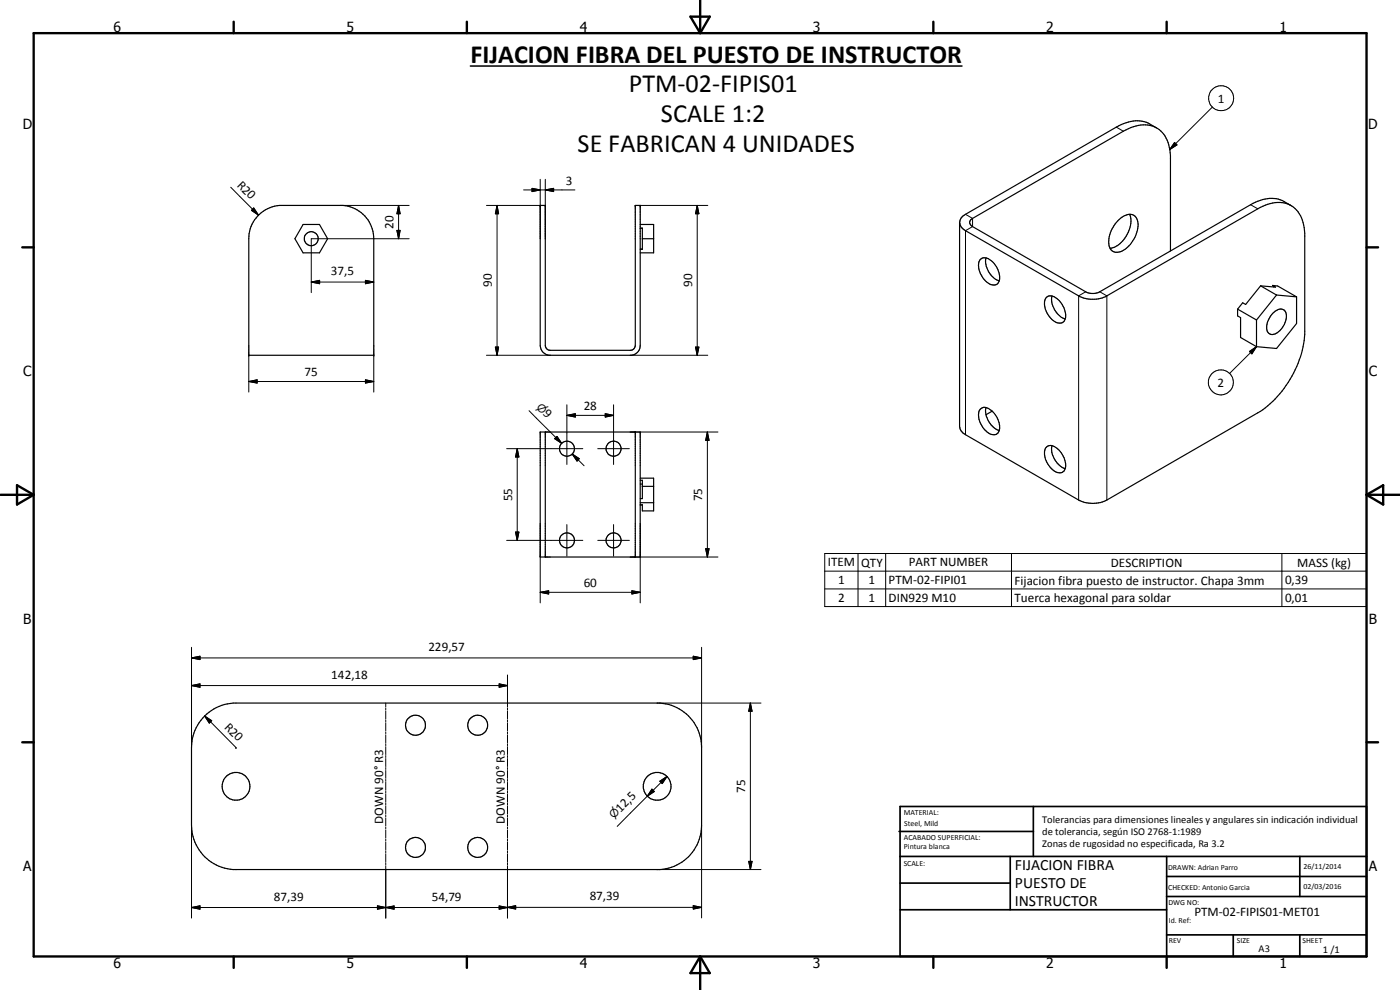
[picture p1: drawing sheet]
<svg xmlns="http://www.w3.org/2000/svg" width="420mm" height="297mm" viewBox="0 0 420 297" stroke-linecap="round" stroke-linejoin="round" font-family="sans-serif">
<g fill="none" stroke="#000" stroke-width=".35">
<path d="M347.1 38.4a10 10 0 0 0-3.8-1.9 11.4 11.4 0 0 0-8.3 1.6l-45.2 26.2a2.95 2.95 0 0 0-1.8 2.4M77.3 64.8a10.2 10.2 0 0 1 6.6-3.2h19a10.1 10.1 0 0 1 9.3 10v35h-37.5v-35a9.8 9.8 0 0 1 2.6-6.8zM91 67.4h4.9l2.4 4.2-2.4 4.3h-4.9l-2.5-4.3zM162.1 61.6h1.5v42a1.52 1.52 0 0 0 1.5 1.5h24l.6-.1 .7-.6 .3-.8v-42h1.4v42a2.93 2.93 0 0 1-2.5 3h-24.9a3 3 0 0 1-2.6-3zM192.1 68.5h.7v6.3h-.7M192.1 68.5h.7M192.1 74.7h.7M192.1 67.4h4.1v8.5h-4.1M192.8 71.6h3.4M288 66.7a3.1 3.1 0 0 0 1.8 2.5l33.9 19.6a9.2 9.2 0 0 0 8.5 0l45.3-26.1a9.7 9.7 0 0 1 10.2-.9 9.5 9.5 0 0 1 3.9 8.2v30.3a31.3 31.3 0 0 1-14.1 23.6l-45.3 26.1a9.3 9.3 0 0 1-8.5 0l-33.9-19.6-.8-.5-.9-1.2zM294.2 77.9a2.27 2.27 0 0 1 3.2 .2 6.4 6.4 0 0 1 2.4 6.3 2.11 2.11 0 0 1-3.5 .4 6.1 6.1 0 0 1-2.3-6.7zM295.9 77.4a6.3 6.3 0 0 0 4 6.8"/>
<path d="M335.4 66.3a4.3 4.3 0 0 1 4.9-1.7 3.8 3.8 0 0 1 1.1 4.4 8.2 8.2 0 0 1-6 6.7 2.75 2.75 0 0 1-2.6-3.6 9.4 9.4 0 0 1 2.6-5.8zM339 64.3a8.7 8.7 0 0 1-4.2 9.7l-1.6 .5M387.4 61.7a9.1 9.1 0 0 0-9.1-1.6l-3 1.3-45.2 26.1a4.5 4.5 0 0 1-4.3 0l-33.9-19.5a1.29 1.29 0 0 1-.9-1.2 1.29 1.29 0 0 1 .9-1.3l45.2-26.1a9.9 9.9 0 0 1 10.3-.8 9.3 9.3 0 0 1 3.9 8.1v28.6M314 89.3a2.4 2.4 0 0 1 3.5 .6 6.1 6.1 0 0 1 2 6.3 2.41 2.41 0 0 1-3.8-.3 6.1 6.1 0 0 1-1.9-6.3zM315.7 88.8a6.4 6.4 0 0 0 4 6.9M371.4 92.8v2l.9 .5v6l4.8 2.7M371.4 92.8l5.7 3.2M377.1 96v8M378.3 85.8l-4.5 5.6-.9-.6-1.5 2M378.3 85.8l4.8 2.7M381.9 85.6l.9 .5-4.5-.3M381.9 85.6l.4 .5"/>
<path d="M381.9 85.6l1.5 .2 5.7 3.3M382 94a2.69 2.69 0 0 1 3.5-.9 4.9 4.9 0 0 1-1.4 6.1 2.36 2.36 0 0 1-3.7 .4 5.4 5.4 0 0 1 1.6-5.6zM383.1 88.5l6 .6M383.1 88.5l-6 7.5M389.1 89.1v8l-6 7.5-6-.6M162.1 129.6h30v37.5h-30zM163.6 129.6v37.5M190.7 129.6v37.5M295.9 122.3a6.3 6.3 0 0 0 4 6.9M295.9 122.3a1.98 1.98 0 0 0-2.2 2.7 6.1 6.1 0 0 0 4.4 5.4 1.96 1.96 0 0 0 1.9-2.6 7.3 7.3 0 0 0-2.2-4.4M295.9 122.3l1.9 1.1M297.8 123.4l-1.9 1"/>
<path d="M314 134.2a2.32 2.32 0 0 1 3.5 .6 6 6 0 0 1 2 6.3 2.34 2.34 0 0 1-3.8-.3 5.9 5.9 0 0 1-1.9-6.3zM315.7 133.7a6.4 6.4 0 0 0 4 6.9M192.1 144.1h.7v5.5h-.7M192.1 143.5h4.1v9.8h-3.4v-1.8h-.7M192.1 145.2h.7M192.1 150.8h4.1M192.8 145.9h3.4M61.4 214.8a13.2 13.2 0 0 1 8.6-3.9h128.1a13.3 13.3 0 0 1 12.5 13.4v23.3a13.4 13.4 0 0 1-12.5 13.3h-128.1a13.3 13.3 0 0 1-12.5-13.3v-23.3a13.2 13.2 0 0 1 3.9-9.5z"/>
<circle cx="93.4" cy="71.6" r="2.1"/>
<circle cx="170.1" cy="134.6" r="2.25"/>
<circle cx="184.2" cy="134.6" r="2.25"/>
<circle cx="170.2" cy="162.1" r="2.26"/>
<circle cx="184.2" cy="162.1" r="2.26"/>
<circle cx="124.7" cy="217.6" r="3"/>
<circle cx="143.3" cy="217.6" r="3"/>
<circle cx="70.8" cy="235.9" r="4.2"/>
<circle cx="197.2" cy="235.9" r="4.2"/>
<circle cx="124.7" cy="254.3" r="2.99"/>
<circle cx="143.4" cy="254.2" r="3"/>
</g>
<g fill="none" stroke="#000" stroke-width=".3">
<path d="M335 38.1l2.1 1.3M363.8 32.1l-12.7 12.8M69.2 56.2l8.4 8.4M157.1 57h15.4M159.7 56.5l2.4 .5-2.4 .5zM162.1 53.8v17.8M163.6 57l2.5-.5v1zM163.6 53.8v17.8M352.5 42.8l.7 .7-2.1 1.4zM76.1 62.4l1.5 2.2-2.1-1.5zM102.1 61.6h20.7M119.1 69.1h1l-.5 2.5z"/>
<path d="M119.6 61.6l.5 2.5h-1zM119.6 61.6v10M122.8 71.6h-29.4v16.2M146 61.6h16.1M149.2 61.6l.4 2.5h-.9zM149.2 61.6v45M192.1 61.6h20.3M209.2 61.6l.6 2.5h-1.1zM209.2 61.6v45M289.8 64.3l2.1 1.2v2.5l-2.1 1.2v61.2M375.3 61.4l2.2 1.3M93.4 84.6l2.5-.5v1z"/>
<path d="M93.4 84.6h18.8M109.7 84.1l2.5 .5-2.5 .5zM325.8 87.5l-2.1 1.3v61.2M330.1 87.5l2.1 1.3v61.2M74.7 114.5l2.5-.5v.9zM74.7 114.5h37.5M74.7 106.6v11M109.7 114l2.5 .5-2.5 .4zM112.2 106.6v11M146 106.6h19.1M148.7 104.1h.9l-.4 2.5zM189.1 106.6h23.3"/>
<path d="M208.7 104.1h1.1l-.6 2.5zM375 105.5l2.1-1.5-1.4 2.2zM377.1 104l-8.1 8.1M152 134.6h22.9M155.2 134.6l.5 2.5h-1zM155.2 134.6v27.5M158.8 123.2l9.8 9.8M166.4 131.6l.8-.7 1.4 2.1zM166.8 131.3l1.8 1.7M170.1 124.6l2.6-.5v1zM170.1 124.6h14M170.1 121.5v17.9"/>
<path d="M171.7 136.2l2.2 1.4-.7 .7zM171.7 136.2l3.6 3.5M179.4 134.6h9.5M181.6 124.1l2.5 .5-2.5 .5zM184.1 121.5v17.9M189.1 129.6h26.4M212.3 129.6l.5 2.5h-1zM212.3 129.6v37.5M154.7 159.6h1l-.5 2.5zM162.1 157.1v23.8M170.1 157.4v9.5M184.1 157.4v9.5"/>
<path d="M192.1 157.1v23.8M152 162.1h22.9M162.1 177.7l2.6-.5v1zM162.1 177.7h30M179.4 162.1h9.5M189.1 167.1h26.4M189.6 177.2l2.5 .5-2.5 .5zM211.8 164.6h1l-.5 2.5zM247.5 166.1h162.6v15.9h-162.6zM247.5 171.4h162.6M247.5 176.7h162.6M257.5 166.1v15.9"/>
<path d="M265.8 166.1v15.9M303.6 166.1v15.9M384.7 166.1v15.9M57.5 197.4l2.5-.5v1zM57.5 194.2v30.1M57.5 197.4h153.1M208.1 196.9l2.5 .5-2.5 .5zM210.6 194.2v30.1M57.5 205.7l2.5-.5v1zM57.5 205.7h94.8M61.4 214.8l2.1 1.4-.7 .8zM61.4 214.8l9.4 9.5"/>
<path d="M115.8 210.9v1.2M115.8 212.4v.6M115.8 213.3v2.4M115.8 216v.6M115.8 216.9v2.3M115.8 219.6v.5M149.8 205.2l2.5 .5-2.5 .5zM152.3 202.5v9.6M152.3 212.4v.6M152.3 213.3v2.4M152.3 216v.6M152.3 216.9v2.3"/>
<path d="M152.3 219.6v.5M197.2 210.9h31.2M225.2 210.9l.5 2.5h-1zM225.2 210.9v50M70.8 224.3h.1M115.8 220.5v2.3M115.8 223.1v.6M115.8 224v2.4M115.8 226.7v.6M115.8 227.6v2.4M115.8 230.3v.6M115.8 231.2v2.4"/>
<path d="M115.8 233.8v.6M115.8 234.7v2.4M115.8 237.4v.6M115.8 238.3v2.4M152.3 220.5v2.3M152.3 223.1v.6M152.3 224v2.4M152.3 226.7v.6M152.3 227.6v2.4M152.3 230.3v.6M152.3 231.2v2.4M152.3 233.8v.6"/>
<path d="M152.3 234.7v2.4M152.3 237.4v.6M152.3 238.3v2.4M195.7 236.8l.7 .7-2.1 1.4zM198 234.4l2.2-1.4-1.5 2.1zM200.2 233l-15 14.9M57.5 247.6v27.9M115.8 241v.6M115.8 241.9v2.4M115.8 244.6v.6M115.8 245.4v2.4M115.8 248.2v.5"/>
<path d="M115.8 249v2.4M115.8 251.7v.6M115.8 252.6v2.4M115.8 255.3v.6M115.8 256.2v2.4M115.8 258.8v.7M115.8 259.8v15.7M152.3 241v.6M152.3 241.9v2.4M152.3 244.6v.6M152.3 245.4v2.4M152.3 248.2v.5"/>
<path d="M152.3 249v2.4M152.3 251.7v.6M152.3 252.6v2.4M152.3 255.3v.6M152.3 256.2v2.4M152.3 258.8v.7M152.3 259.8v15.7M210.6 247.6v27.8M224.7 258.4h1l-.5 2.5zM57.5 272.3l2.5-.5v1zM113.3 271.8l2.5 .5-2.5 .5zM113.3 271.8l5 1v-1l-5 1z"/>
<path d="M115.8 272.3l2.5-.5v1zM149.8 271.8l2.5 .5-2.5 .5zM152.3 272.2l2.5-.5v1.1zM197.2 260.9h31.2M208.1 271.7l2.5 .5-2.5 .6zM210.6 272.2l-153.1 .1"/>
<circle cx="366.5" cy="29.5" r="3.7"/>
<circle cx="366.4" cy="114.7" r="3.7"/>
</g>
<g fill="#000">
<circle cx="162.1" cy="61.6" r=".18"/>
<circle cx="163.6" cy="61.6" r=".18"/>
<circle cx="190.7" cy="61.6" r=".18"/>
<circle cx="192.1" cy="61.6" r=".18"/>
<circle cx="74.7" cy="106.6" r=".18"/>
<circle cx="112.2" cy="106.6" r=".18"/>
</g>
<path d="M141.2 19.8h147.5" fill="none" stroke="#000" stroke-width=".46"/>
<g fill="none" stroke="#000" stroke-width=".71">
<path d="M10.1 9.9h400v277.1h-400zM70.1 6.5v3.4M140.1 6.5v3.4M207.2 5h5.8l-2.9 4.9zM210.1 0v9.9M280.1 6.5v3.4M350.1 6.5v3.4M6.7 74.2h3.4M410.1 74.2h3.5M.1 148.5h10M5.1 145.6l5 2.9-5 2.9zM410.1 148.5h10"/>
<path d="M410.1 148.5l5-2.9v5.8zM6.7 222.7h3.4M410.1 222.7h3.5M70.1 287v3.4M140.1 287v3.4M210.1 287v10M210.1 287l2.9 5h-5.8zM280.1 287v3.4M350.1 287v3.4"/>
</g>
<g fill="none" stroke="#000" stroke-width=".51">
<path d="M269.8 249.5h40.3M270.1 242h140v45h-140zM270.1 257h140M303.2 257v16M310.1 242v15M350.1 257v30M390.1 257v12M270.1 265h33.1M270.1 273h80M350.1 269h60M350.1 263h60M350.1 280.5h60"/>
<path d="M370.1 280.5v6.5M390.1 280.5v6.5"/>
</g>
<g fill="#000">
<path d="M159.7 56.5l2.4 .5-2.4 .5zM163.6 57l2.5-.5v1zM352.5 42.8l.7 .7-2.1 1.4zM76.1 62.4l1.5 2.2-2.1-1.5zM119.1 69.1h1l-.5 2.5zM119.6 61.6l.5 2.5h-1zM149.2 61.6l.4 2.5h-.9zM209.2 61.6l.6 2.5h-1.1zM93.4 84.6l2.5-.5v1zM109.7 84.1l2.5 .5-2.5 .5zM74.7 114.5l2.5-.5v.9zM109.7 114l2.5 .5-2.5 .4z"/>
<path d="M148.7 104.1h.9l-.4 2.5zM208.7 104.1h1.1l-.6 2.5zM375 105.5l2.1-1.5-1.4 2.2zM155.2 134.6l.5 2.5h-1zM166.4 131.6l.8-.7 1.4 2.1zM170.1 124.6l2.6-.5v1zM171.7 136.2l2.2 1.4-.7 .7zM181.6 124.1l2.5 .5-2.5 .5zM212.3 129.6l.5 2.5h-1zM154.7 159.6h1l-.5 2.5zM162.1 177.7l2.6-.5v1zM189.6 177.2l2.5 .5-2.5 .5z"/>
<path d="M211.8 164.6h1l-.5 2.5zM57.5 197.4l2.5-.5v1zM208.1 196.9l2.5 .5-2.5 .5zM57.5 205.7l2.5-.5v1zM61.4 214.8l2.1 1.4-.7 .8zM149.8 205.2l2.5 .5-2.5 .5zM225.2 210.9l.5 2.5h-1zM195.7 236.8l.7 .7-2.1 1.4zM198 234.4l2.2-1.4-1.5 2.1zM224.7 258.4h1l-.5 2.5zM57.5 272.3l2.5-.5v1zM113.3 271.8l2.5 .5-2.5 .5z"/>
<path d="M115.8 272.3l2.5-.5v1zM149.8 271.8l2.5 .5-2.5 .5zM152.3 272.2l2.5-.5v1.1zM208.1 271.7l2.5 .5-2.5 .6z"/>
</g>
<g font-size="7.9">
<text x="141.2" y="18.8">FIJACION FIBRA DEL PUESTO DE INSTRUCTOR</text>
<text x="188.7" y="27.7">PTM-02-FIPIS01</text>
<text x="198.4" y="36.7">SCALE 1:2</text>
<text x="173.3" y="45.7">SE FABRICAN 4 UNIDADES</text>
</g>
<g font-size="4.7">
<text x="304.6" y="261.1">FIJACION FIBRA</text>
<text x="304.6" y="266.5">PUESTO DE</text>
<text x="304.6" y="271.9">INSTRUCTOR</text>
</g>
<g font-size="4.2">
<text x="34" y="9.6">6</text>
<text x="104" y="9.6">5</text>
<text x="174" y="9.6">4</text>
<text x="244" y="9.6">3</text>
<text x="314" y="9.6">2</text>
<text x="384" y="9.6">1</text>
<text x="6.8" y="38.7">D</text>
<text x="410.6" y="38.7">D</text>
<text x="7" y="112.9">C</text>
<text x="410.8" y="112.9">C</text>
<text x="7" y="187.1">B</text>
<text x="410.8" y="187.1">B</text>
<text x="7" y="261.4">A</text>
<text x="410.8" y="261.4">A</text>
<text x="34" y="290.4">6</text>
<text x="104" y="290.4">5</text>
<text x="174" y="290.4">4</text>
<text x="244" y="290.4">3</text>
<text x="314" y="290.4">2</text>
<text x="384" y="290.4">1</text>
</g>
<g font-size="3.9">
<text x="365.5" y="30.8">1</text>
<text x="70.9" y="55.7" transform="rotate(45 70.9 55.7)">R20</text>
<text x="169.8" y="55.5">3</text>
<text x="118.1" y="68.6" transform="rotate(-90 118.1 68.6)">20</text>
<text x="99.3" y="82.6">37,5</text>
<text x="147.6" y="86.1" transform="rotate(-90 147.6 86.1)">90</text>
<text x="207.7" y="86.1" transform="rotate(-90 207.7 86.1)">90</text>
<text x="91.4" y="112.9">75</text>
<text x="365.4" y="116">2</text>
<text x="162.8" y="124.2" transform="rotate(45 162.8 124.2)">9</text>
<text x="175.2" y="123.1">28</text>
<text x="153.7" y="150.4" transform="rotate(-90 153.7 150.4)">55</text>
<text x="210.7" y="150.4" transform="rotate(-90 210.7 150.4)">75</text>
<text x="248.4" y="170">ITEM</text>
<text x="258.4" y="170">QTY</text>
<text x="272.7" y="170">PART NUMBER</text>
<text x="333.4" y="170">DESCRIPTION</text>
<text x="389.3" y="170.1">MASS (kg)</text>
<text x="175.2" y="176.2">60</text>
<text x="251.5" y="175.3">1</text>
<text x="260.7" y="175.3">1</text>
<text x="266.7" y="175.3">PTM-02-FIPI01</text>
<text x="304.5" y="175.4">Fijacion fibra puesto de instructor. Chapa 3mm</text>
<text x="385.6" y="175.3">0,39</text>
<text x="251.5" y="180.6">2</text>
<text x="260.7" y="180.6">1</text>
<text x="266.7" y="180.6">DIN929 M10</text>
<text x="304.5" y="180.7">Tuerca hexagonal para soldar</text>
<text x="385.6" y="180.6">0,01</text>
<text x="128.6" y="195.3">229,57</text>
<text x="99.4" y="203.6">142,18</text>
<text x="67.1" y="218.3" transform="rotate(45 67.1 218.3)">R20</text>
<text x="223.6" y="237.9" transform="rotate(-90 223.6 237.9)">75</text>
<text x="186.3" y="243.9" transform="rotate(-45 186.3 243.9)">12,5</text>
<text x="115" y="247.1" transform="rotate(-90 115 247.1)">DOWN 90° R3</text>
<text x="151.5" y="247.1" transform="rotate(-90 151.5 247.1)">DOWN 90° R3</text>
<text x="82.2" y="270.3">87,39</text>
<text x="129.6" y="270.3">54,79</text>
<text x="177" y="270.2">87,39</text>
<text x="358.5" y="275">PTM-02-FIPIS01-MET01</text>
</g>
<g font-size="3.3">
<text x="160.9" y="122.3" transform="rotate(45 160.9 122.3)">⌀</text>
<text x="184.3" y="245.9" transform="rotate(-45 184.3 245.9)">⌀</text>
</g>
<g font-size="3.1">
<text x="312.7" y="246.8">Tolerancias para dimensiones lineales y angulares sin indicación individual</text>
<text x="312.7" y="250.4">de tolerancia, según ISO 2768-1:1989</text>
<text x="312.7" y="254">Zonas de rugosidad no especificada, Ra 3.2</text>
<text x="377.7" y="285.6">A3</text>
<text x="397" y="285.9">1 /1</text>
</g>
<g font-size="2.4">
<text x="271.2" y="244.4">MATERIAL:</text>
<text x="271.3" y="252">ACABADO SUPERFICIAL:</text>
<text x="271.4" y="247.9">Steel, Mild</text>
<text x="271.3" y="254.6">Pintura blanca</text>
<text x="271.2" y="259.7">SCALE:</text>
<text x="350.6" y="261">DRAWN: Adrian Parro</text>
<text x="391.2" y="260.6">26/11/2014</text>
<text x="350.6" y="267">CHECKED: Antonio Garcia</text>
<text x="391.2" y="266.7">02/03/2016</text>
<text x="350.6" y="271.4">DWG NO:</text>
<text x="350.8" y="276.9">Id. Ref:</text>
<text x="350.8" y="282.8">REV</text>
<text x="371.2" y="282.9">SIZE</text>
<text x="390.9" y="282.9">SHEET</text>
</g>
</svg>
